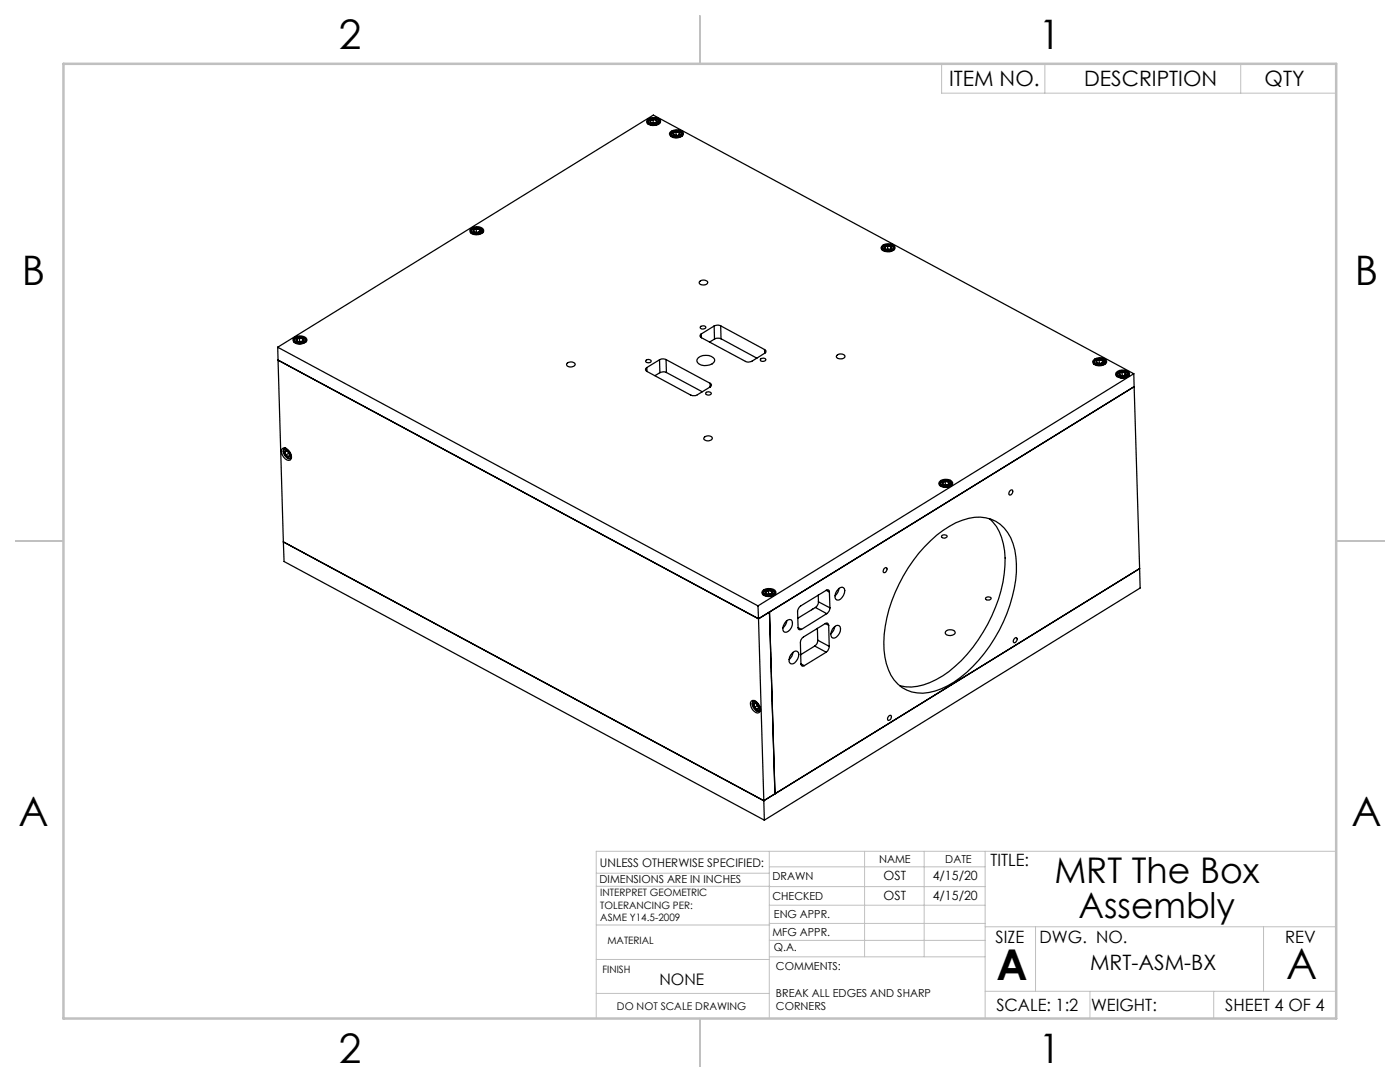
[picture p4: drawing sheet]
<svg xmlns="http://www.w3.org/2000/svg" width="279mm" height="216mm" viewBox="0 0 279 216" stroke-linecap="round" stroke-linejoin="round" font-family="sans-serif">
<g fill="none" stroke="#c0c0c0" stroke-width=".2">
<path d="M131.1 12.7h135.6v10.6M187.9 12.7v5.9h78.8M208.5 12.7v5.9M247.6 12.7v5.9M266.7 29.8v5.8M266.7 41.3v5.7M266.7 52.7v5.7M119 174.2h34.5M119 176.8h34.6M153.5 169.9v33.3M153.5 176.9h43.1M153.5 173h43.1"/>
<path d="M172.5 169.9v21M184.4 169.9v21M196.6 169.9v33.3M266.7 169.9h-147.7v33.3M119 198.2h34.5M119 191.5h34.5M119 184.6h34.6M153.5 180.6h43.1M153.5 184.3h43.1M153.5 187.6h43.1M153.6 190.9h43M196.6 197.8h70.1"/>
<path d="M196.6 184.9h70.1M206.7 184.9v12.9M217.5 197.8v5.4M242.2 197.8v5.4M252.2 184.9v12.9"/>
</g>
<path d="M139.7 3.2v9.5M3.1 107.9h9.6M266.7 107.9h9.5M139.7 203.2v9.6" fill="none" stroke="#c0c0c0" stroke-width=".25"/>
<path d="M12.7 12.7h254v190.5h-254z" fill="none" stroke="#c0c0c0" stroke-width=".5"/>
<g fill="none" stroke="#000" stroke-width=".25">
<path d="M129.2 24a1.88 1.88 0 0 1 2.6 .1 1.44 1.44 0 0 1-2 .9l-.7-.4zM129.3 24.3v.4M129.5 24a1.24 1.24 0 0 1 1.9 .2 1.14 1.14 0 0 1-2 0zM129.8 24.1l.1 .3M129.9 24.4l.1 .1M130.4 23.8l.6 .2M130.4 23.8l-.6 .3M130.4 24.5l-.2 .1M130.4 24.5l.2 .1M130.4 23.8v.7M131 24l.1 .3M131 24v.4"/>
<path d="M131.1 24.3a1.02 1.02 0 0 1-1.2 .1M131.1 24.3l-.2 .2M131.2 23.7l.4 .6a1.35 1.35 0 0 1-2.3 0l.4-.5M131.6 24.3v.4M133.7 26.4a1.8 1.8 0 0 1 2.7 .2 .96 .96 0 0 1-1 .9 1.41 1.41 0 0 1-1.8-.8zM133.8 26.8v.4M134.1 26.5a1.28 1.28 0 0 1 1.9 .1 1.19 1.19 0 0 1-2 .1zM134.4 26.5l-.1 .2 .2 .2M134.4 26.5l.1 .4M134.5 26.9v.1M134.9 26.2l.6 .2M134.9 26.2l-.5 .3"/>
<path d="M134.9 26.2v.8M134.9 27h-.1M134.9 27h.2M135.5 26.4l.1 .4M135.5 26.4l.1 .5M135.6 26.8a.9 .9 0 0 1-1.1 .1M135.6 26.8l-.2 .2M135.7 26.2a.59 .59 0 0 1 .4 .8 1.45 1.45 0 0 1-2.3-.2l.1-.3 .4-.3M136.2 26.7v.4M93.9 45.8a1.76 1.76 0 0 1 2.6 .1 .96 .96 0 0 1-1 .9 1.39 1.39 0 0 1-1.7-.8zM94 46.1v.4M94.2 45.8a1.46 1.46 0 0 1 1.9-.1l.1 .3a1.21 1.21 0 0 1-2.1 0z"/>
<path d="M94.5 45.9l.1 .3M94.6 46.2l.1 .1M95 45.6l.7 .1M95 45.6l-.5 .3M95 45.6l.1 .7M95.1 46.3l-.1 .1M95.1 46.3l.2 .1M95.7 45.7l.1 .3v.1M95.7 45.7l.1 .4M95.7 45.7v.5M95.8 46.1a.9 .9 0 0 1-1.2 .1M95.8 46.1l-.2 .2"/>
<path d="M95.8 45.5a.59 .59 0 0 1 .4 .8 1.45 1.45 0 0 1-2.2-.2l.4-.5M96.3 46.1v.4M139.6 56.2a1.09 1.09 0 0 1 1.7 .1 1 1 0 0 1-1.8 .1zM176 49.1a1.84 1.84 0 0 1 2.6 .2 1.1 1.1 0 0 1-1.5 .9 1.12 1.12 0 0 1-1.3-.7zM176.1 49.5v.4M176.3 49.2a1.28 1.28 0 0 1 2 .2 1.17 1.17 0 0 1-2.1 0zM176.6 49.2l-.1 .2 .2 .2M176.6 49.2l.1 .4M176.7 49.6l.1 .1M177.1 49l.7 .1M177.1 49l-.5 .2M177.1 49l.1 .7"/>
<path d="M177.2 49.7l-.1 .1M177.2 49.7l.2 .1M177.8 49.1l.1 .4M177.8 49.1v.5M177.9 49.5a.96 .96 0 0 1-1.2 .1M177.9 49.5l-.2 .2M177.9 49a.56 .56 0 0 1 .4 .7 1.69 1.69 0 0 1-2.1 .1l-.1-.5 .4-.3M178.4 49.5v.3M55.4 69.3l95.9 51.6M55.4 69.3l75-46.3 95.9 51.6M55.4 69.3l.1 2.6M55.5 71.9l95.9 51.6"/>
<path d="M55.5 71.9l1.1 36.2M58.6 67.6a1.8 1.8 0 0 1 2.6 .1 .96 .96 0 0 1-1 .9 1.41 1.41 0 0 1-1.7-.8zM58.7 67.9v.4M58.9 67.6a1.28 1.28 0 0 1 2 .2 1.19 1.19 0 0 1-2.1 0zM59.2 67.7v.1l.1 .3M59.2 67.7l.1 .4M59.3 68.1h.1M59.8 67.4l.6 .1M59.8 67.4l-.6 .3M59.8 67.4v.7M59.8 68.1l-.1 .1M59.8 68.1l.2 .1"/>
<path d="M60.4 67.5l.1 .4M60.4 67.5v.5M60.5 67.9a.9 .9 0 0 1-1.2 .2M60.5 67.9l-.2 .2M60.6 67.3a.59 .59 0 0 1 .4 .8 1.45 1.45 0 0 1-2.3-.2l.1-.2 .3-.3M61 67.9v.4M113.1 72.6l.2-.2a1.05 1.05 0 0 1 1.5 .3 .99 .99 0 0 1-1.7 0zM129 71.8l.4-.1 .5 .2a.54 .54 0 0 1-.5 .5 .54 .54 0 0 1-.5-.4zM129.1 73.3a.42 .42 0 0 0-.3 .4 .42 .42 0 0 0 .3 .4M129.1 73.3v.8M129.1 74.1l9.1 4.9 .7-.1 2.8-1.7M131.6 71.8l-2.5 1.5"/>
<path d="M131.6 71.8l.1 2.6M131.7 74.4l-1 .6M132.9 71.8a1.42 1.42 0 0 0-1.3 0M132.9 71.8l8.8 4.7M132.9 71.8l.1 2.5M133 74.3a1.42 1.42 0 0 0-1.3 .1M133 74.3l7.2 3.9M139.4 71.4a2.48 2.48 0 0 1 3.2 .2 1.03 1.03 0 0 1-1 1.2 1.91 1.91 0 0 1-2.5-.8zM139.8 65.2a.58 .58 0 0 1 .6-.2 .58 .58 0 0 1 .4 .4 .58 .58 0 0 1-.6 .3 .58 .58 0 0 1-.4-.5zM139.9 66.6a.39 .39 0 0 0-.2 .4 .39 .39 0 0 0 .3 .4M139.9 66.6l.1 .8M140 67.4l8.8 4.7a1.42 1.42 0 0 0 1.3 0l2.5-1.6"/>
<path d="M140.9 78.4a.59 .59 0 0 1 .6-.2 .59 .59 0 0 1 .4 .4l-.7 .2-.3-.1zM141.7 76.5a.38 .38 0 0 1 .3 .4 .38 .38 0 0 1-.3 .3M141.7 76.5v.7M142.5 65.1l-2.6 1.5M142.5 65.1l.1 2.6M142.6 67.7l-1 .6M143.8 65a1.42 1.42 0 0 0-1.3 .1M143.8 65l8.8 4.7M143.8 65l.1 2.6M143.9 67.6l-.8-.1-.5 .2M143.9 67.6l7.2 3.9M151.8 71.7l.5-.2 .5 .1a.52 .52 0 0 1-.5 .5 .52 .52 0 0 1-.5-.4z"/>
<path d="M152.6 69.7a.39 .39 0 0 1 .3 .4 .39 .39 0 0 1-.3 .4M152.6 69.7v.8M167 70.9a1.09 1.09 0 0 1 1.6 .2 1 1 0 0 1-1.7 .1zM218.2 71.9a1.76 1.76 0 0 1 2.6 .1 .96 .96 0 0 1-1 1 1.41 1.41 0 0 1-1.7-.8zM218.3 72.3v.4M218.5 71.9a1.28 1.28 0 0 1 2 .2 1.19 1.19 0 0 1-2.1 0zM218.8 72l.1 .4M218.9 72.4h.1M219.4 71.8l.6 .1M219.4 71.8l-.6 .2M219.4 71.8v.7M219.4 72.5h-.1"/>
<path d="M219.4 72.5h.2M220 71.9l.1 .3M220 71.9v.5M220.1 72.2a.9 .9 0 0 1-1.2 .2M220.1 72.2l-.2 .2M220.2 71.7a.59 .59 0 0 1 .4 .8 1.45 1.45 0 0 1-2.3-.2l.4-.6M220.6 72.2v.4M222.7 74.4a1.8 1.8 0 0 1 2.7 .1 1.55 1.55 0 0 1-2.4 .7l-.3-.3zM222.9 74.8v.3M223.1 74.4a1.3 1.3 0 0 1 1.9 .1 1.17 1.17 0 0 1-2 .1zM223.4 74.5l.1 .4M223.5 74.9h.1"/>
<path d="M223.9 74.2l.7 .1M223.9 74.2l-.5 .3M223.9 74.9l-.1 .1M223.9 74.9l.3 .1M223.9 74.2v.7M224.6 74.3l.1 .4M224.6 74.3v.5M224.7 74.7a1.11 1.11 0 0 1-1.2 .2M224.7 74.7l-.2 .2M224.7 74.2l.4 .2 .1 .3a1.32 1.32 0 0 1-2.3 .1l.1-.3 .3-.3M225.2 74.7v.4M226.3 74.6l-75 46.3"/>
<path d="M226.3 74.6v2.6M226.3 77.2l-74.9 46.3M226.3 77.2l1.1 36.3M56.3 89.6l.3-.2a1.66 1.66 0 0 1 1.3 2.4 1.66 1.66 0 0 1-1.6-2.2zM56.6 89.9l.2-.2a1.18 1.18 0 0 1 1 1.7 1.24 1.24 0 0 1-1.2-1.5zM56.8 90.2l.2 .6M56.9 89.4l-.1 .1M57 90.8l.5 .4M57 89.4l-.4 .3v.4M57.1 89.9a1.03 1.03 0 0 1 .7 1M57.1 89.9l-.3 .3M57.1 89.9l.2 .1"/>
<path d="M57.2 90l-.4 .2M57.5 90.2l.1 .3M57.6 90.5h.1M57.6 90.5l-.6 .3M57.8 90.9l-.3 .3M57.8 90.8v.1M58.2 91.2l-.2 .3h-.3l-.4-.1M58.2 91.4l-.2 .1M140.7 87.1a1 1 0 0 1 1.5 .4 .99 .99 0 0 1-1.8 0zM187.6 96.5v.4M187.7 95.9a1.84 1.84 0 0 1 2.4 .4 .95 .95 0 0 1-1 .9 1.44 1.44 0 0 1-1.7-.8zM187.8 96.2a1.24 1.24 0 0 1 2 .1 1.17 1.17 0 0 1-2.1 .1z"/>
<path d="M188.1 96.2v.3l.1 .1M188.1 96.2l.1 .4M188.2 96.6l.1 .1M188.6 96l.7 .1M188.6 96l-.5 .2M188.6 96l.1 .7M188.7 96.7l-.1 .1M188.7 96.7l.2 .1M189.3 96.1l.1 .3v.1M189.3 96.1l.1 .4M189.3 96.1v.5M189.4 96.5a.96 .96 0 0 1-1.2 .1"/>
<path d="M189.4 96.5l-.2 .2M189.4 96a.56 .56 0 0 1 .4 .7 1.69 1.69 0 0 1-2.1 .1 .58 .58 0 0 1 .3-.8M189.9 96.4v.4M201.7 97.8h.3a.58 .58 0 0 1 0 .6 .58 .58 0 0 1-.6 .3v-.6zM56.6 108.1l95.8 51.7M56.6 108.1l.1 3.9 95.8 51.7M152.2 117.9a1.88 1.88 0 0 1 2.6 .2 1.1 1.1 0 0 1-1.5 .9 .93 .93 0 0 1-1.1-1.1zM152.3 118.3v.4M152.5 118a1.28 1.28 0 0 1 2 .1 1.17 1.17 0 0 1-2.1 .1zM152.8 118v.2l.1 .2M152.8 118l.1 .4M152.9 118.4l.1 .1"/>
<path d="M153.4 117.8l.6 .1M153.4 117.8l-.6 .2M153.4 117.8v.7M153.4 118.5l-.1 .1M153.4 118.5l.2 .1M154 117.9l.1 .4M154 117.9v.5M154.1 118.3a.96 .96 0 0 1-1.2 .1M154.1 118.3l-.2 .2M154.2 117.8a.56 .56 0 0 1 .4 .7 1.49 1.49 0 0 1-2.3-.2l.4-.5M154.6 118.3v.3M163.3 118.7v1.4"/>
<path d="M164.9 117.8a.37 .37 0 0 1 .4-.1 .37 .37 0 0 1 .2 .4M164.9 117.8l-5.3 3.3-.4 .8 .1 3.3M164.9 117.8l.6 .3M165.5 118.1l.1 3.2M167.3 117.5l.7-.3 .3 .1a1.34 1.34 0 0 1-.2 1.9l-.4 .4-.7 .1a1.42 1.42 0 0 1 .3-2.2zM167.4 117.4a2.11 2.11 0 0 1-.7 1.5M176.5 113.4l.3-.2a.53 .53 0 0 1 .1 .7 .53 .53 0 0 1-.6 .3zM185.7 107.9a14.4 14.4 0 0 1 10-4.7 7 7 0 0 1 6.5 5.3 20 20 0 0 1-.7 12.3 28.9 28.9 0 0 1-12.4 16 9.4 9.4 0 0 1-8.2 .9 8 8 0 0 1-4.3-6.6 26 26 0 0 1 3.7-16.2 30.3 30.3 0 0 1 5.4-7zM187.9 106.9l.6-.2 .5 .2a.53 .53 0 0 1-.5 .5 .53 .53 0 0 1-.6-.5zM196.7 119.3l.5-.2 .6 .2a.57 .57 0 0 1-.5 .5 .57 .57 0 0 1-.6-.3zM197.4 103.5a10.2 10.2 0 0 1 3.2 7.8 30 30 0 0 1-12.5 23.6 11.2 11.2 0 0 1-8.4 1.9h-.2M227.4 113.5l-75 46.3"/>
<path d="M227.4 113.5l.1 3.8-75 46.4M149.9 139.9a.84 .84 0 0 1 1.3 .3 1.52 1.52 0 0 1 .3 2 1.54 1.54 0 0 1-1.7-1.5zM150.5 139.8l-.1 .1M150.6 139.8l-.4 .2-.1 .5M151.3 120.9l.1 2.6M151.4 123.5l2.2-1.4 1.1 36.3-2.3 1.4M151.4 123.5l1 36.3M156.9 124l.7-.4 .3 .1a1.67 1.67 0 0 1-1.3 2.5 .94 .94 0 0 1-.2-1.4zM157 123.9a2.13 2.13 0 0 1-.8 1.4M158.2 130.3l.7-.4 .2 .1a1.34 1.34 0 0 1-.2 1.9l-.3 .4-.7 .2a1.42 1.42 0 0 1 .3-2.2zM158.3 130.2a2.13 2.13 0 0 1-.8 1.4M159.3 125.2a.42 .42 0 0 0 .2 .4 .42 .42 0 0 0 .4 0"/>
<path d="M159.3 125.2l.6 .4M159.8 132.5a.4 .4 0 0 0 .3 .4 .4 .4 0 0 0 .4-.1M159.8 132.5l.7 .3M162.2 121.5l-.2 .2M162.6 128.9l2.3 1.2M162.6 128.9l-2.8 1.7M162.7 121.2l2.3 1.2M162.7 121.2l-3.5 2.2M163.1 125.4l.1 2.3M163.2 127.7a1.27 1.27 0 0 1-.6 1.2M163.2 127.7l2.3 1.3M163.3 120.1v.4l-.6 .7"/>
<path d="M163.3 120.1l2.3 1.2M164.7 124.4l-4.4 2.7a1.38 1.38 0 0 0-.6 1.2l.1 4.2M164.7 124.4a.4 .4 0 0 1 .5 0 .4 .4 0 0 1 .2 .4M164.7 124.4l.7 .4M164.9 130.1l-4.4 2.7M165 122.4l-5.1 3.2M165.4 124.8l.1 4.2M165.5 129l-.3 .8-.3 .3M165.6 121.3a1.41 1.41 0 0 1-.6 1.1M166.5 125.1l.3-.3h.7a1.65 1.65 0 0 1-1.3 2.5 1.38 1.38 0 0 1 .3-2.2zM166.6 125l-.2 .8-.6 .7M188.7 126a1.24 1.24 0 0 1 1.9 .2 1.16 1.16 0 0 1-2 .1z"/>
<path d="M202.6 127.3l.1-.1a.56 .56 0 0 1 .3 .7 .56 .56 0 0 1-.6 .3l-.2-.4zM150.2 140.2l.2-.1a1.15 1.15 0 0 1 .9 1.7 1.25 1.25 0 0 1-1.1-1.6zM150.4 140.5l.1 .6M150.5 141.1l.5 .4M150.7 140.3a.94 .94 0 0 1 .6 1M150.7 140.3l-.3 .2M150.7 140.3l.2 .1M151.1 140.6l.1 .2M151.2 140.8l.1 .1M151.2 140.8l-.7 .3M151.3 141.3l-.1 .2h-.2M151.3 141.3l-.3 .2"/>
<path d="M151.4 141.1l-.1 .2M151.8 141.6a.55 .55 0 0 1-.9 .2M151.8 141.7l-.2 .2M152.4 159.8l.1 3.9M177.3 142.9l.4-.2a.53 .53 0 0 1 .1 .7 .53 .53 0 0 1-.6 .3l-.1-.4z"/>
</g>
<g font-size="8.5">
<text x="198.9" y="195.5">A</text>
<text x="256.7" y="195.4">A</text>
</g>
<g font-size="8.1">
<text x="67.6" y="9.7">2</text>
<text x="207.3" y="9.7">1</text>
<text x="4.4" y="57">B</text>
<text x="270.4" y="57">B</text>
<text x="3.7" y="164.9">A</text>
<text x="269.7" y="164.9">A</text>
<text x="67.6" y="212.2">2</text>
<text x="207.3" y="212.2">1</text>
</g>
<g font-size="7.1">
<text x="210.4" y="176.1">MRT The Box</text>
<text x="215.2" y="183.2">Assembly</text>
</g>
<g font-size="4.2">
<text x="189.4" y="17.3">ITEM NO.</text>
<text x="216.3" y="17.3">DESCRIPTION</text>
<text x="252.4" y="17.3">QTY</text>
<text x="217.5" y="193.6">MRT-ASM-BX</text>
</g>
<g font-size="3.4">
<text x="197.7" y="172.9">TITLE:</text>
<text x="198.7" y="188.1">SIZE</text>
<text x="207.5" y="188.1">DWG. NO.</text>
<text x="256.5" y="188.2">REV</text>
<text x="198.8" y="201.7">SCALE: 1:2</text>
<text x="217.7" y="201.8">WEIGHT:</text>
<text x="244.5" y="201.7">SHEET 4 OF 4</text>
</g>
<text font-size="3.2" x="131.6" y="196.6">NONE</text>
<g font-size="2.5">
<text x="176.3" y="179.5">OST</text>
<text x="176.3" y="175.6">OST</text>
<text x="186.1" y="175.6">4/15/20</text>
<text x="186.1" y="179.5">4/15/20</text>
</g>
<text font-size="2.4" x="119.7" y="172.9">UNLESS OTHERWISE SPECIFIED:</text>
<g font-size="2.2">
<text x="175.4" y="172.2">NAME</text>
<text x="188.7" y="172.2">DATE</text>
<text x="119.7" y="176.2">DIMENSIONS ARE IN INCHES</text>
<text x="154.2" y="179.5">CHECKED</text>
<text x="154.2" y="175.6">DRAWN</text>
<text x="154.5" y="183.2">ENG APPR.</text>
<text x="154.2" y="186.7">MFG APPR.</text>
<text x="154.4" y="189.8">Q.A.</text>
<text x="154.9" y="193.6">COMMENTS:</text>
<text x="154.9" y="198.9">BREAK ALL EDGES AND SHARP</text>
<text x="154.9" y="201.6">CORNERS</text>
</g>
<text font-size="2.1" x="123.1" y="201.6">DO NOT SCALE DRAWING</text>
<g font-size="2">
<text x="119.8" y="178.8">INTERPRET GEOMETRIC</text>
<text x="119.8" y="181.3">TOLERANCING PER:</text>
<text x="119.8" y="183.8">ASME Y14.5-2009</text>
<text x="121.2" y="188.4">MATERIAL</text>
<text x="120.2" y="194.1">FINISH</text>
</g>
</svg>
